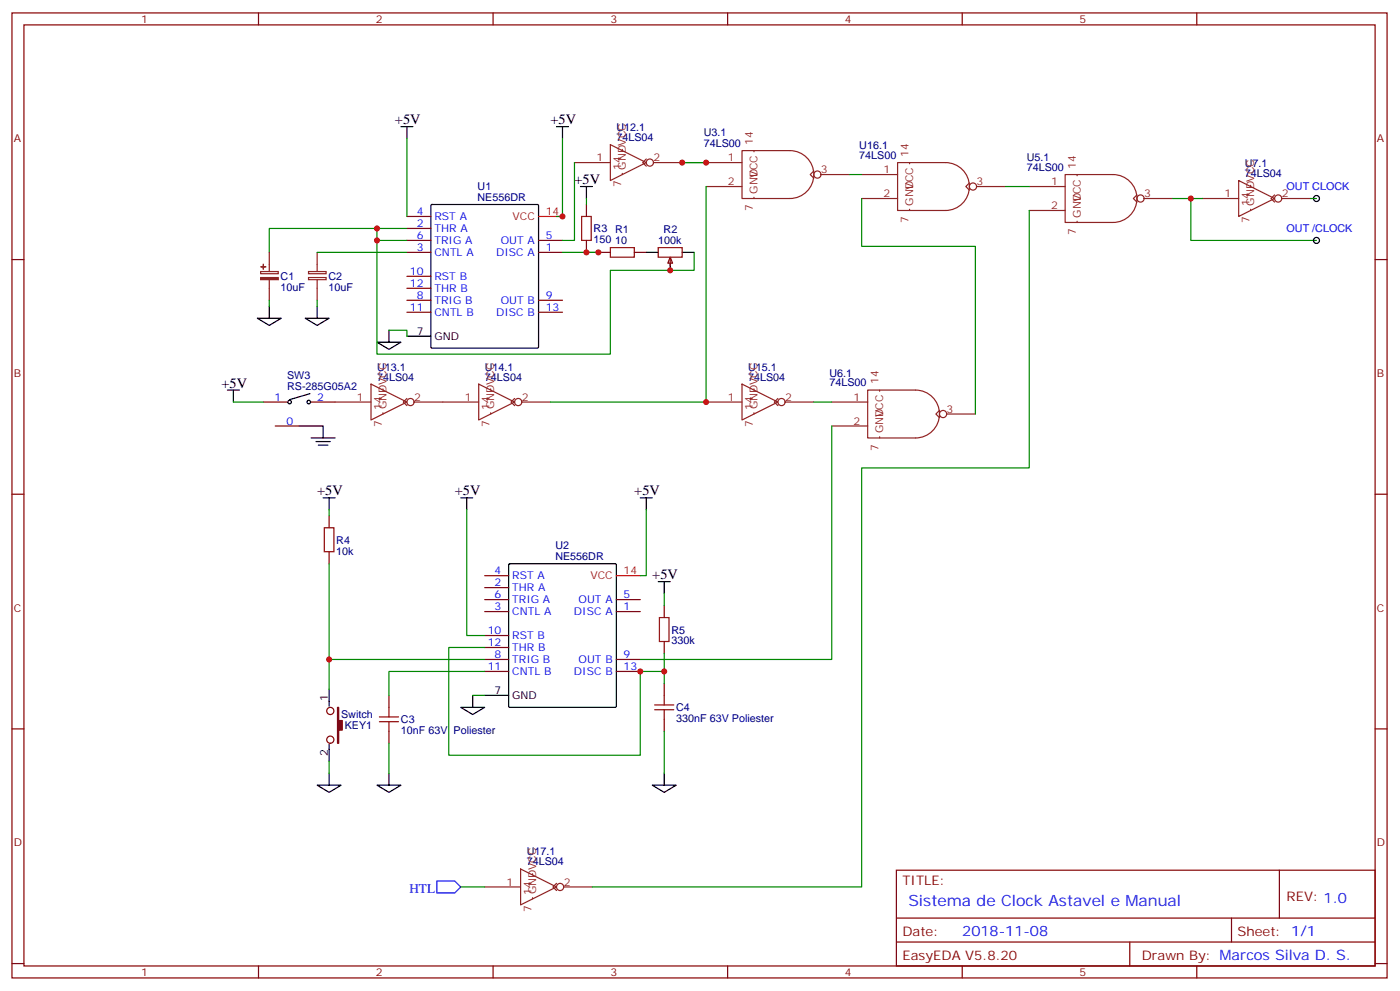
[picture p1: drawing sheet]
<svg xmlns="http://www.w3.org/2000/svg" width="413mm" height="292mm" viewBox="0 0 413 292" stroke-linecap="round" stroke-linejoin="round" font-family="sans-serif">
<g fill="none" stroke="#870000" stroke-width=".35">
<path d="M3.5 3.8h405.4v284.3h-405.4zM7.1 7.3h398.2v277.3h-398.2zM76.2 3.8v3.5M145.3 3.8v3.5M214.5 3.8v3.5M283.6 3.8v3.5M352.8 3.8v3.5M3.5 76.5h3.6M119.9 74.4h7.1M119.9 67.3h7.1M119.9 63.8h7.1M119.9 70.8h7.1"/>
<path d="M158.7 74.4h7.1M158.7 70.8h7.1M172.9 60.3v3.5M172.9 70.8v3.6M176.4 74.4h3.5M187 74.4h3.5M197.6 75.8l.7 1.7h-1.5zM197.6 76.1v2.1M405.3 76.5h3.6M119.9 88.5h7.1M119.9 81.4h7.1M119.9 92h7.1"/>
<path d="M119.9 84.9h7.1M158.7 88.5h7.1M158.7 92h7.1M77.6 118.5h7.1M91.7 118.5h7.1M81.1 125.5h7.1M3.5 145.6h3.6M97 152v3.5M405.3 145.6h3.6M97 162.6v3.5M142.9 173.1h7M142.9 169.6h7"/>
<path d="M142.9 176.7h7M181.7 176.7h7M195.8 178.4v3.6M142.9 180.2h7M142.9 194.3h7M142.9 187.3h7M142.9 197.8h7M142.9 190.8h7M181.7 180.2h7M181.7 194.3h7M181.7 197.8h7M195.8 189v3.5"/>
<path d="M3.5 214.8h3.6M114.7 204.9v3.5M114.7 215.5v3.5M195.8 201.4v3.5M195.8 211.9v3.6M405.3 214.8h3.6M264.2 256.4h141.1v28.2h-141.1zM377.1 256.4v14.1M264.2 270.5h141.1M264.2 277.6h141.1M333 277.6v7M363 270.5v7.1"/>
<path d="M3.5 283.9h3.6M76.2 284.6v3.5M145.3 284.6v3.5M214.5 284.6v3.5M283.6 284.6v3.5M352.8 284.6v3.5M405.3 283.9h3.6"/>
<circle cx="97.4" cy="209.5" r="1.06"/>
<circle cx="97.4" cy="217.9" r="1.06"/>
</g>
<g fill="none" stroke="#000" stroke-width=".35">
<path d="M118.2 37.3h3.5M119.9 37.3v3.6M164 37.3h3.6M165.8 37.3v3.6M171.1 55h3.5M172.9 55v3.5M127.1 60.4l.3-.1h31l.3 .1v41.8l-.1 .3-31.2 .1-.4-.2zM190.5 74.4h3.5M197.6 77.9v1.8M201.1 74.4h3.5M75.8 93.8h7.1l-3.5 2.1zM79.4 90.2v3.6"/>
<path d="M90 93.8h7l-3.5 2.1zM93.5 90.2v3.6M114.7 97.3v3.5M119.9 99.1h7.1M67 114.9h3.6M68.8 114.9v3.6M91.4 116l-6 1.8M111.1 100.8h7.1l-3.5 2.1zM88.2 125.5h7v3.5M91.7 129h7.1M93.1 130.1h4.3M93.8 131.2h2.9"/>
<path d="M95.2 146.7h3.6M97 146.7v3.5M135.8 146.7h3.5M137.6 146.7v3.5M188.7 146.7h3.6M190.5 146.7v3.5M150 166.3l.3-.2h31l.3 .2 .1 41.8-.2 .3h-31.2l-.3-.2zM194 171.4h3.6M195.8 171.4v3.5M97 203.1v5M97 219.4v4.9M135.8 208.4h7.1l-3.6 2.1z"/>
<path d="M139.3 204.9v3.5M142.9 204.9h7M93.5 231.4h7l-3.5 2.1zM97 227.8v3.6M111.1 231.4h7.1l-3.5 2.1zM114.7 227.8v3.6M192.3 231.4h7l-3.5 2.1zM195.8 227.8v3.6"/>
<circle cx="388.1" cy="58.5" r=".88"/>
<circle cx="388.1" cy="70.8" r=".88"/>
<circle cx="85.4" cy="118.5" r=".53"/>
<circle cx="91" cy="118.5" r=".53"/>
</g>
<path d="M158.7 63.8h7.1M181.7 169.6h7" fill="none" stroke="#f00" stroke-width=".35"/>
<g fill="none" stroke="#8c2424" stroke-width=".35">
<path d="M169.3 47.9h10.6M179.9 42.6l10.6 5.3-10.6 5.3zM183.4 44v.4M183.4 51.1v.3M190.5 46.8l-1.1 1.1 1.1 1.1M192.6 47.9h8.5M208.1 47.9h10.6M208.1 55h10.6M218.7 44.4h14.1a7.1 7.1 0 0 1 7.1 7 7.1 7.1 0 0 1-7.1 7.1h-14.1zM222.2 44.4v.3M222.2 58.1v.4M239.9 50.4l-1.1 1 1.1 1.1"/>
<path d="M242 51.4h8.5M254 51.4h10.6M254 58.5h10.6M264.6 47.9h14.1a7.1 7.1 0 0 1 7 7.1 7.1 7.1 0 0 1-7 7h-14.1zM268.1 47.9v.4M285.8 53.9l-1.1 1.1 1.1 1M287.9 55h8.4M303.4 55h10.6M314 51.4h14.1a7.1 7.1 0 0 1 7 7.1 7.1 7.1 0 0 1-7 7h-14.1zM317.5 51.4v.4M335.1 57.4l-1 1.1 1 1M337.3 58.5h8.4"/>
<path d="M354.5 58.5h10.6M365.1 53.2l10.6 5.3-10.6 5.3zM368.7 54.6v.4M375.7 57.4l-1.1 1.1 1.1 1M377.8 58.5h8.5M79.4 74.4v5.6M93.5 74.4v5.6M268.1 61.7v.3M303.4 62h10.6M317.5 65.2v.3M368.7 61.7v.3M76.8 80h5.2v.6h-5.2z"/>
<path d="M79.4 82.5v6M90.9 81.8h5.2v.6h-5.2zM90.9 80h5.2v.6h-5.2zM93.5 82.5v6M98.8 118.5h10.6M109.4 113.2l10.5 5.3-10.5 5.3zM112.9 114.6v.3M119.9 117.4l-1 1.1 1 1M122.1 118.5h19M141.1 113.2l10.6 5.3-10.6 5.3zM144.6 114.6v.3M151.7 117.4l-1.1 1.1 1.1 1"/>
<path d="M153.8 118.5h8.5M208.1 118.5h10.6M218.7 113.2l10.6 5.3-10.6 5.3zM222.2 114.6v.3M229.3 117.4l-1.1 1.1 1.1 1M231.4 118.5h8.5M245.2 118.5h10.6M255.8 114.9h14.1a7.1 7.1 0 0 1 7 7.1 7.1 7.1 0 0 1-7 7h-14.1zM259.3 114.9v.4M112.9 121.6v.4M144.6 121.6v.4M222.2 121.6v.4"/>
<path d="M245.2 125.5h10.6M259.3 128.7v.3M276.9 120.9l-1 1.1 1 1M279 122h8.5M153.5 256l10.5 5.3-10.5 5.3zM157 257.5v.3M142.9 261.3h10.6M157 264.5v.4M164 260.3l-1 1 1 1.1M166.2 261.3h8.4"/>
<circle cx="191.6" cy="47.9" r="1.06"/>
<circle cx="240.9" cy="51.4" r="1.06"/>
<circle cx="286.8" cy="55" r="1.06"/>
<circle cx="336.2" cy="58.5" r="1.06"/>
<circle cx="376.8" cy="58.5" r="1.06"/>
<circle cx="121" cy="118.5" r="1.06"/>
<circle cx="152.8" cy="118.5" r="1.06"/>
<circle cx="230.4" cy="118.5" r="1.06"/>
<circle cx="278" cy="122" r="1.06"/>
<circle cx="165.1" cy="261.3" r="1.06"/>
</g>
<g fill="none" stroke="#a10000" stroke-width=".35">
<path d="M171.4 63.8h2.9v7h-2.9zM179.9 73h7.1v2.8h-7.1zM194 73h7.1v2.8h-7.1zM95.6 155.5h2.8v7.1h-2.8zM194.4 182h2.8v7h-2.8zM111.8 212.7h5.7M111.8 211.2h5.7M114.7 208.4v2.8M114.7 212.7v2.8M193 209.1h5.6M193 207.7h5.6M195.8 204.9v2.8"/>
<path d="M195.8 209.1v2.8"/>
</g>
<g fill="none" stroke="#008700" stroke-width=".35">
<path d="M119.9 40.9v22.9M165.8 40.9v22.9h-1.8M169.3 47.9v22.9h-3.5M172.9 58.5v1.8M201.1 47.9h7M208.1 55v63.5h-45.8M250.5 51.4h3.5M254 58.5v14.1h33.5v49.4M296.3 55h7.1M345.7 58.5h8.8M351 58.5v12.3h37.1M386.3 58.5h1.8"/>
<path d="M93.5 74.4h26.4M111.1 67.3h-31.7v7.1M111.1 70.8v33.6h68.8v-24.7h24.7v-5.3M119.9 67.3h-8.8v3.5h8.8M165.8 74.4h10.6M303.4 62v75.9h-49.4v123.4h-79.4M79.4 88.5v1.7M93.5 88.5v1.7M114.7 97.3h5.2v1.8M68.8 118.5h8.8M239.9 118.5h5.3M245.2 125.5v68.8h-56.5"/>
<path d="M97 150.2v1.8M137.6 150.2v37.1h5.3M190.5 150.2v19.4h-1.8M97 166.1v28.2h45.9M195.8 174.9v3.5M97 194.3v8.8M142.9 197.8h-28.2v7.1M142.9 190.8h-10.6v31.7h56.4v-24.7h7.1v3.6M195.8 192.5v5.3M114.7 219v8.8M139.3 204.9h3.6M195.8 215.5v12.3"/>
<path d="M97 224.3v3.5M135.8 261.3h7.1"/>
</g>
<g fill="#8c2424" stroke="#8c2424" stroke-width=".35">
<path d="M76.8 81.8h5.2v.6h-5.2z"/>
<path d="M76.9 78.6h1.4z"/>
<path d="M77.6 77.9v1.4z"/>
</g>
<path d="M99.5 208.4h.3v3.9h1.1v2.8h-1.1v3.9h-.3z" fill="#870000" stroke="#870000" stroke-width=".35"/>
<path d="M128.8 259.6h5.3l1.7 1.7-1.7 1.8h-5.3z" fill="none" stroke="#00f" stroke-width=".35"/>
<g fill="#c00">
<circle cx="195.8" cy="197.8" r=".88"/>
<circle cx="188.7" cy="197.8" r=".88"/>
<circle cx="172.9" cy="74.4" r=".88"/>
<circle cx="208.1" cy="118.5" r=".88"/>
<circle cx="208.1" cy="47.9" r=".88"/>
<circle cx="201.1" cy="47.9" r=".88"/>
<circle cx="111.1" cy="67.3" r=".88"/>
<circle cx="197.6" cy="79.7" r=".88"/>
<circle cx="176.4" cy="74.4" r=".88"/>
<circle cx="97" cy="194.3" r=".88"/>
<circle cx="351" cy="58.5" r=".88"/>
<circle cx="165.8" cy="63.8" r=".88"/>
<circle cx="111.1" cy="70.8" r=".88"/>
</g>
<text font-size="4.6" fill="#00f" x="267.8" y="267">Sistema de Clock Astavel e Manual</text>
<g font-size="4.2">
<text x="116.4" y="36.6">+5V</text>
<text x="162.3" y="36.6">+5V</text>
<text x="169.3" y="54.3">+5V</text>
<text x="65.3" y="114.2">+5V</text>
<text x="93.5" y="146">+5V</text>
<text x="134.1" y="146">+5V</text>
<text x="187" y="146">+5V</text>
<text x="192.3" y="170.7">+5V</text>
</g>
<text font-size="4.2" fill="#00f" x="283.6" y="275.8">2018-11-08</text>
<text font-size="3.9" fill="#00f" x="120.7" y="263.1">HTL</text>
<g font-size="3.9" fill="#800">
<text x="266" y="260.6">TITLE:</text>
<text x="379.2" y="265.6">REV: 1.0</text>
<text x="266" y="275.8">Date:</text>
<text x="364.8" y="275.8">Sheet: 1/1</text>
<text x="266" y="282.9">EasyEDA V5.8.20</text>
<text x="336.5" y="282.9">Draw</text>
<text x="346.7" y="282.9">n By: Marcos Silva D. S.</text>
</g>
<g font-size="3.2" fill="#800">
<text x="41.6" y="6.8">1</text>
<text x="110.8" y="6.8">2</text>
<text x="179.9" y="6.8">3</text>
<text x="249.1" y="6.8">4</text>
<text x="318.2" y="6.8">5</text>
<text x="4.1" y="41.9">A</text>
<text x="405.9" y="41.9">A</text>
<text x="4.1" y="111.1">B</text>
<text x="405.9" y="111.1">B</text>
<text x="4.1" y="180.2">C</text>
<text x="405.9" y="180.2">C</text>
<text x="4.1" y="249.3">D</text>
<text x="405.9" y="249.3">D</text>
<text x="41.6" y="287.6">1</text>
<text x="110.8" y="287.6">2</text>
<text x="179.9" y="287.6">3</text>
<text x="249.1" y="287.6">4</text>
<text x="318.2" y="287.6">5</text>
</g>
<g font-size="3.2" fill="#000080">
<text x="181.7" y="41.6">74LS04</text>
<text x="181.7" y="38.6">U12.1</text>
<text x="207.4" y="40.1">U3.1</text>
<text x="207.4" y="43.3">74LS00</text>
<text x="253.3" y="46.8">74LS00</text>
<text x="253.3" y="43.9">U16.1</text>
<text x="302.7" y="47.4">U5.1</text>
<text x="302.7" y="50.4">74LS00</text>
<text x="366.9" y="52.1">74LS04</text>
<text x="366.9" y="49.2">U7.1</text>
<text x="140.8" y="59.2">NE556DR</text>
<text x="140.8" y="56">U1</text>
<text x="175" y="71.6">150</text>
<text x="175" y="68.5">R3</text>
<text x="181.3" y="71.9">10</text>
<text x="181.3" y="68.7">R1</text>
<text x="194.1" y="71.9">100k</text>
<text x="195.6" y="68.7">R2</text>
<text x="82.7" y="82.6">C1</text>
<text x="96.8" y="82.6">C2</text>
<text x="82.7" y="85.7">10uF</text>
<text x="96.8" y="85.7">10uF</text>
<text x="84.6" y="111.8">SW3</text>
<text x="111.2" y="112.1">74LS04</text>
<text x="111.2" y="109.2">U13.1</text>
<text x="142.9" y="112.1">74LS04</text>
<text x="142.9" y="109.2">U14.1</text>
<text x="220.5" y="112.1">74LS04</text>
<text x="220.5" y="109.2">U15.1</text>
<text x="244.5" y="113.9">74LS00</text>
<text x="244.5" y="110.9">U6.1</text>
<text x="84.6" y="114.9">RS-285G05A2</text>
<text x="99.1" y="160.2">R4</text>
<text x="163.7" y="161.9">U2</text>
<text x="99.1" y="163.4">10k</text>
<text x="163.7" y="165">NE556DR</text>
<text x="197.9" y="189.8">330k</text>
<text x="197.9" y="186.7">R5</text>
<text x="199.3" y="209.6">C4</text>
<text x="100.5" y="211.4">Switch</text>
<text x="101.6" y="214.9">KEY1</text>
<text x="118.2" y="213.1">C3</text>
<text x="199.3" y="212.7">330nF 63V Poliester</text>
<text x="118.2" y="216.3">10nF 63V Poliester</text>
<text x="155.3" y="255">74LS04</text>
<text x="155.3" y="252">U17.1</text>
</g>
<g font-size="3.2" fill="#8d2323">
<text x="175.8" y="47.6">1</text>
<text x="192.6" y="47.6">2</text>
<text x="214.6" y="47.6">1</text>
<text x="221.9" y="42.6" transform="rotate(-90 221.9 42.6)">14</text>
<text x="267.8" y="46.1" transform="rotate(-90 267.8 46.1)">14</text>
<text x="183.1" y="50.2" transform="rotate(-90 183.1 50.2)">14</text>
<text x="184.5" y="50" transform="rotate(-90 184.5 50)">GNDVCC</text>
<text x="223.3" y="52.4" transform="rotate(-90 223.3 52.4)">VCC</text>
<text x="242" y="51.1">3</text>
<text x="260.4" y="51.1">1</text>
<text x="317.1" y="49.7" transform="rotate(-90 317.1 49.7)">14</text>
<text x="183.1" y="55.2" transform="rotate(-90 183.1 55.2)">7</text>
<text x="214.6" y="54.6">2</text>
<text x="223.3" y="57.1" transform="rotate(-90 223.3 57.1)">GND</text>
<text x="260.4" y="58.1">2</text>
<text x="269.2" y="55.9" transform="rotate(-90 269.2 55.9)">VCC</text>
<text x="287.9" y="54.6">3</text>
<text x="309.8" y="54.6">1</text>
<text x="318.6" y="59.4" transform="rotate(-90 318.6 59.4)">VCC</text>
<text x="337.3" y="58.1">3</text>
<text x="361" y="58.1">1</text>
<text x="377.8" y="58.1">2</text>
<text x="221.9" y="62.3" transform="rotate(-90 221.9 62.3)">7</text>
<text x="267.8" y="65.8" transform="rotate(-90 267.8 65.8)">7</text>
<text x="269.2" y="60.6" transform="rotate(-90 269.2 60.6)">GND</text>
<text x="309.8" y="61.7">2</text>
<text x="318.6" y="64.1" transform="rotate(-90 318.6 64.1)">GND</text>
<text x="368.3" y="65.8" transform="rotate(-90 368.3 65.8)">7</text>
<text x="368.3" y="60.8" transform="rotate(-90 368.3 60.8)">14</text>
<text x="369.7" y="60.6" transform="rotate(-90 369.7 60.6)">GNDVCC</text>
<text x="317.1" y="69.3" transform="rotate(-90 317.1 69.3)">7</text>
<text x="258.9" y="113.2" transform="rotate(-90 258.9 113.2)">14</text>
<text x="105.2" y="118.1">1</text>
<text x="122.1" y="118.1">2</text>
<text x="137" y="118.1">1</text>
<text x="153.8" y="118.1">2</text>
<text x="214.6" y="118.1">1</text>
<text x="231.4" y="118.1">2</text>
<text x="251.6" y="118.1">1</text>
<text x="112.5" y="125.8" transform="rotate(-90 112.5 125.8)">7</text>
<text x="112.5" y="120.7" transform="rotate(-90 112.5 120.7)">14</text>
<text x="113.9" y="120.6" transform="rotate(-90 113.9 120.6)">GNDVCC</text>
<text x="144.3" y="125.8" transform="rotate(-90 144.3 125.8)">7</text>
<text x="144.3" y="120.7" transform="rotate(-90 144.3 120.7)">14</text>
<text x="145.7" y="120.6" transform="rotate(-90 145.7 120.6)">GNDVCC</text>
<text x="221.9" y="125.8" transform="rotate(-90 221.9 125.8)">7</text>
<text x="221.9" y="120.7" transform="rotate(-90 221.9 120.7)">14</text>
<text x="223.3" y="120.6" transform="rotate(-90 223.3 120.6)">GNDVCC</text>
<text x="251.6" y="125.2">2</text>
<text x="260.3" y="122.9" transform="rotate(-90 260.3 122.9)">VCC</text>
<text x="279" y="121.6">3</text>
<text x="260.3" y="127.6" transform="rotate(-90 260.3 127.6)">GND</text>
<text x="258.9" y="132.8" transform="rotate(-90 258.9 132.8)">7</text>
<text x="149.3" y="261">1</text>
<text x="156.6" y="263.6" transform="rotate(-90 156.6 263.6)">14</text>
<text x="158" y="263.5" transform="rotate(-90 158 263.5)">GNDVCC</text>
<text x="166.2" y="261">2</text>
<text x="156.6" y="268.6" transform="rotate(-90 156.6 268.6)">7</text>
</g>
<g font-size="3.2" fill="#00f">
<text x="379.2" y="55.9">OUT CLOCK</text>
<text x="122.9" y="63.4">4</text>
<text x="128.1" y="64.8">RST A</text>
<text x="122.9" y="67">2</text>
<text x="122.9" y="70.5">6</text>
<text x="128.1" y="68.4">THR A</text>
<text x="128.1" y="71.9">TRIG A</text>
<text x="147.6" y="71.9">OUT A</text>
<text x="160.9" y="70.5">5</text>
<text x="379.2" y="68.3">OUT /CLOCK</text>
<text x="122.9" y="74">3</text>
<text x="128.1" y="75.4">CNTL A</text>
<text x="146.2" y="75.4">DISC A</text>
<text x="160.9" y="74">1</text>
<text x="120.9" y="81.1">10</text>
<text x="128.1" y="82.5">RST B</text>
<text x="120.9" y="84.6">12</text>
<text x="122.9" y="88.1">8</text>
<text x="128.1" y="89.5">TRIG B</text>
<text x="128.1" y="86">THR B</text>
<text x="147.6" y="89.5">OUT B</text>
<text x="160.9" y="88.1">9</text>
<text x="120.9" y="91.7">11</text>
<text x="128.1" y="93.1">CNTL B</text>
<text x="146.2" y="93.1">DISC B</text>
<text x="160.9" y="91.7">13</text>
<text x="80.9" y="118.1">1</text>
<text x="93.5" y="118.1">2</text>
<text x="84.4" y="125.2">0</text>
<text x="145.8" y="172.8">2</text>
<text x="145.8" y="169.3">4</text>
<text x="151" y="170.7">RST A</text>
<text x="145.8" y="179.8">3</text>
<text x="145.8" y="176.3">6</text>
<text x="151" y="174.2">THR A</text>
<text x="151" y="177.7">TRIG A</text>
<text x="170.6" y="177.7">OUT A</text>
<text x="183.8" y="179.8">1</text>
<text x="183.8" y="176.3">5</text>
<text x="151" y="181.3">CNTL A</text>
<text x="169.2" y="181.3">DISC A</text>
<text x="143.8" y="186.9">10</text>
<text x="143.8" y="190.4">12</text>
<text x="151" y="188.3">RST B</text>
<text x="151" y="191.8">THR B</text>
<text x="143.8" y="197.5">11</text>
<text x="145.8" y="194">8</text>
<text x="151" y="195.4">TRIG B</text>
<text x="170.6" y="195.4">OUT B</text>
<text x="183.8" y="194">9</text>
<text x="183.8" y="197.5">13</text>
<text x="151" y="198.9">CNTL B</text>
<text x="169.2" y="198.9">DISC B</text>
</g>
<g font-size="3.2" fill="#f00">
<text x="151.1" y="64.8">VCC</text>
<text x="160.9" y="63.4">14</text>
<text x="174" y="170.7">VCC</text>
<text x="183.8" y="169.3">14</text>
</g>
<g font-size="3.2">
<text x="122.9" y="98.7">7</text>
<text x="128.1" y="100.1">GND</text>
<text x="96.7" y="206.7" transform="rotate(-90 96.7 206.7)">1</text>
<text x="145.8" y="204.5">7</text>
<text x="151" y="206">GND</text>
<text x="96.7" y="222.8" transform="rotate(-90 96.7 222.8)">2</text>
</g>
</svg>
